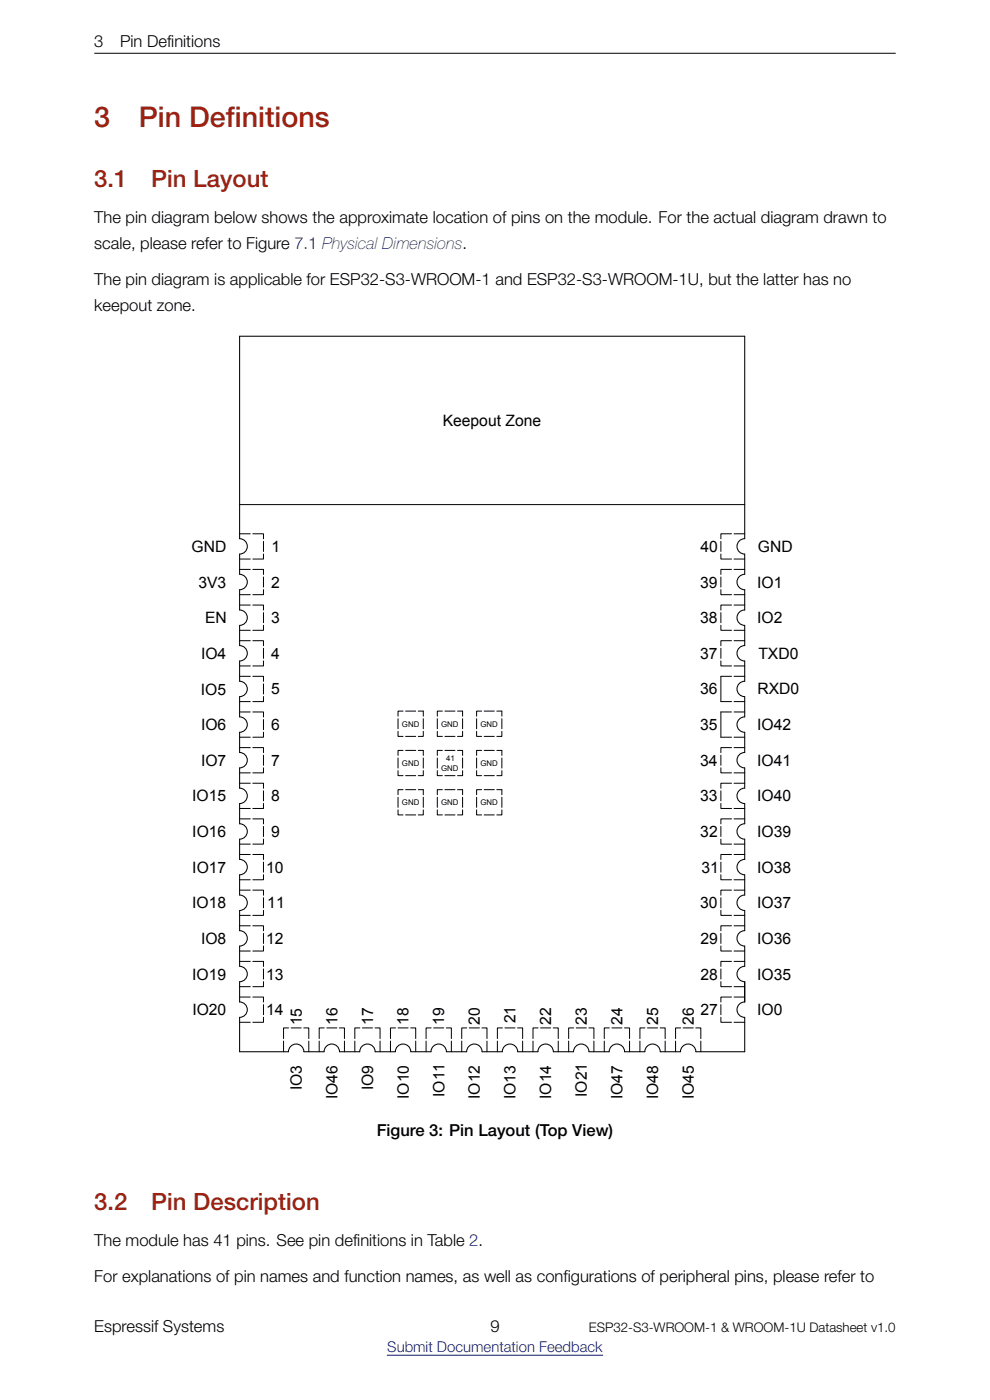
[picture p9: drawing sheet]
<svg xmlns="http://www.w3.org/2000/svg" width="210mm" height="297mm" viewBox="0 0 210 297" stroke-linecap="round" stroke-linejoin="round" font-family="sans-serif">
<path d="M20 11.3h170" fill="none" stroke="#000" stroke-width=".21"/>
<!-- layer: Outline -->
<path d="M50.8 174.8a1.64 1.64 0 0 1 1.7 1.6 1.64 1.64 0 0 1-1.7 1.6v4.3a1.64 1.64 0 0 1 1.7 1.7 1.64 1.64 0 0 1-1.7 1.6v4.3a1.64 1.64 0 0 1 1.7 1.6 1.64 1.64 0 0 1-1.7 1.7v4.2a1.64 1.64 0 0 1 1.7 1.7 1.64 1.64 0 0 1-1.7 1.6v4.3a1.64 1.64 0 0 1 1.7 1.6 1.64 1.64 0 0 1-1.7 1.7v4.3a1.63 1.63 0 0 1 1.7 1.6 1.63 1.63 0 0 1-1.7 1.6v7.3h10.4a1.63 1.63 0 0 1 1.6-1.6 1.63 1.63 0 0 1 1.7 1.6M50.8 174.8v-4.3a1.63 1.63 0 0 0 1.7-1.7 1.63 1.63 0 0 0-1.7-1.6v-4.3a1.64 1.64 0 0 0 1.7-1.6 1.64 1.64 0 0 0-1.7-1.7v-4.2a1.63 1.63 0 0 0 1.7-1.7 1.63 1.63 0 0 0-1.7-1.6v-4.3a1.64 1.64 0 0 0 1.7-1.6 1.64 1.64 0 0 0-1.7-1.7v-4.3a1.64 1.64 0 0 0 1.7-1.6 1.64 1.64 0 0 0-1.7-1.6v-4.3a1.64 1.64 0 0 0 1.7-1.7 1.64 1.64 0 0 0-1.7-1.6v-4.3a1.64 1.64 0 0 0 1.7-1.6 1.64 1.64 0 0 0-1.7-1.7v-4.2a1.64 1.64 0 0 0 1.7-1.7 1.64 1.64 0 0 0-1.7-1.6v-43h107.2v43a1.63 1.63 0 0 0-1.7 1.6 1.63 1.63 0 0 0 1.7 1.6v4.3a1.63 1.63 0 0 0-1.7 1.7 1.63 1.63 0 0 0 1.7 1.6v4.3a1.63 1.63 0 0 0-1.7 1.6 1.63 1.63 0 0 0 1.7 1.7v4.3a1.63 1.63 0 0 0-1.7 1.6 1.63 1.63 0 0 0 1.7 1.6v4.3a1.63 1.63 0 0 0-1.7 1.7 1.63 1.63 0 0 0 1.7 1.6v4.3a1.63 1.63 0 0 0-1.7 1.6 1.63 1.63 0 0 0 1.7 1.7v4.2a1.63 1.63 0 0 0-1.7 1.7 1.63 1.63 0 0 0 1.7 1.6v4.3a1.63 1.63 0 0 0-1.7 1.6 1.63 1.63 0 0 0 1.7 1.7v4.3M158 174.8a1.64 1.64 0 0 0-1.7 1.6 1.64 1.64 0 0 0 1.7 1.6v4.3a1.64 1.64 0 0 0-1.7 1.7 1.64 1.64 0 0 0 1.7 1.6v4.3a1.64 1.64 0 0 0-1.7 1.6 1.64 1.64 0 0 0 1.7 1.7v4.2a1.64 1.64 0 0 0-1.7 1.7 1.64 1.64 0 0 0 1.7 1.6v4.3a1.64 1.64 0 0 0-1.7 1.6 1.64 1.64 0 0 0 1.7 1.7v4.3a1.63 1.63 0 0 0-1.7 1.6 1.63 1.63 0 0 0 1.7 1.6v7.3h-10.4M132.5 223.1a1.63 1.63 0 0 0-1.6-1.6 1.63 1.63 0 0 0-1.7 1.6h-4.3a1.63 1.63 0 0 0-1.6-1.6 1.63 1.63 0 0 0-1.6 1.6h-4.3a1.63 1.63 0 0 0-1.7-1.6 1.63 1.63 0 0 0-1.6 1.6h-4.3a1.63 1.63 0 0 0-1.6-1.6 1.63 1.63 0 0 0-1.7 1.6h-4.2a1.63 1.63 0 0 0-1.7-1.6 1.63 1.63 0 0 0-1.6 1.6h-4.3a1.64 1.64 0 0 0-1.6-1.6 1.64 1.64 0 0 0-1.7 1.6h-4.3a1.64 1.64 0 0 0-1.6-1.6 1.64 1.64 0 0 0-1.6 1.6h-4.3a1.64 1.64 0 0 0-1.7-1.6 1.64 1.64 0 0 0-1.6 1.6h-4.3a1.64 1.64 0 0 0-1.6-1.6 1.64 1.64 0 0 0-1.7 1.6h-4.2M147.6 223.1a1.63 1.63 0 0 0-1.6-1.6 1.63 1.63 0 0 0-1.7 1.6h-4.2a1.63 1.63 0 0 0-1.7-1.6 1.63 1.63 0 0 0-1.6 1.6h-4.3" fill="none" stroke="#000" stroke-width=".22"/>
<path d="M50.8 107h107.2M152.9 143.5v5.3M152.9 151v5.4" fill="none" stroke="#000" stroke-width=".21"/>
<g fill="none" stroke="#000" stroke-width=".21">
<path d="M50.8 118.6h2.3M50.8 113.2h2.3M53.6 113.2h2.3v1.1M55.9 117.5v1.1h-2.3M55.9 114.8v2.2M152.9 117.5v1.1h2.3M152.9 114.8v2.2M155.2 113.2h-2.3v1.1M155.7 118.6h2.3M155.7 113.2h2.3M50.8 135.9h2.3M50.8 133.7h2.3"/>
<path d="M50.8 128.4h2.3M50.8 126.2h2.3M50.8 120.8h2.3M53.6 135.9h2.3v1.1M53.6 128.4h2.3v1M53.6 120.8h2.3v1.1M55.9 132.6v1.1h-2.3M55.9 125.1v1.1h-2.3M55.9 122.4v2.1M55.9 130v2.1M55.9 137.5v2.2M152.9 132.6v1.1h2.3"/>
<path d="M152.9 125.1v1.1h2.3M152.9 122.4v2.1M152.9 130v2.1M152.9 137.5v2.2M155.2 135.9h-2.3v1.1M155.2 128.4h-2.3v1M155.2 120.8h-2.3v1.1M155.7 135.9h2.3M155.7 133.7h2.3M155.7 128.4h2.3M155.7 126.2h2.3M155.7 120.8h2.3"/>
<path d="M50.8 158.6h2.3M50.8 156.4h2.3M50.8 151h2.3M50.8 148.8h2.3M50.8 143.5h2.3M50.8 141.3h2.3M53.6 158.6h2.3v1.1M53.6 151h2.3v1.1M53.6 143.5h2.3v1.1M55.9 155.3v1.1h-2.3M55.9 147.8v1h-2.3M55.9 140.2v1.1h-2.3"/>
<path d="M55.9 145.1v2.1M55.9 152.6v2.2M84.4 155.1v1.1h1.1M84.4 152.5v2.1M85.5 150.9h-1.1v1M85.5 159.2h-1.1v1.1M86 159.2h2.2M86 156.2h2.2M86 150.9h2.2M88.7 159.2h1.1v1.1M88.7 150.9h1.1v1M89.8 155.1v1.1h-1.1"/>
<path d="M89.8 152.5v2.1M92.8 155.1v1.1h1M92.8 152.5v2.1M93.8 159.2h-1v1.1M93.8 150.9h-1v1M94.4 159.2h2.1M94.4 156.2h2.1M94.4 150.9h2.1M97.1 150.9h1v1M97.1 159.2h1v1.1M98.1 155.1v1.1h-1M98.1 152.5v2.1"/>
<path d="M101.1 155.1v1.1h1.1M101.1 152.5v2.1M102.2 159.2h-1.1v1.1M102.2 150.9h-1.1v1M102.7 159.2h2.2M102.7 156.2h2.2M102.7 150.9h2.2M105.4 159.2h1.1v1.1M105.4 150.9h1.1v1M106.5 155.1v1.1h-1.1M106.5 152.5v2.1M152.9 140.2v1.1h2.3"/>
<path d="M152.9 156.4h2.3M152.9 151h2.3M152.9 148.8h2.3M152.9 143.5h2.3M155.2 158.6h-2.3v1.1M155.7 158.6h2.3M155.7 156.4h2.3M155.7 151h2.3M155.7 148.8h2.3M155.7 143.5h2.3M155.7 141.3h2.3M50.8 179.1h2.3"/>
<path d="M50.8 173.7h2.3M50.8 171.5h2.3M50.8 166.2h2.3M50.8 164h2.3M53.6 173.7h2.3v1.1M53.6 166.2h2.3v1M55.9 178v1.1h-2.3M55.9 170.4v1.1h-2.3M55.9 162.9v1.1h-2.3M55.9 160.2v2.2M55.9 167.8v2.1M55.9 175.3v2.2"/>
<path d="M84.4 163.5v1.1h1.1M84.4 171.8v1.1h1.1M84.4 160.8v2.1M84.4 169.1v2.2M85.5 167.5h-1.1v1.1M86 164.6h2.2M86 172.9h2.2M86 167.5h2.2M88.7 167.5h1.1v1.1M89.8 163.5v1.1h-1.1M89.8 171.8v1.1h-1.1M89.8 160.8v2.1"/>
<path d="M89.8 169.1v2.2M92.8 163.5v1.1h1M92.8 171.8v1.1h1M92.8 160.8v2.1M92.8 169.1v2.2M93.8 167.5h-1v1.1M94.4 164.6h2.1M94.4 172.9h2.1M94.4 167.5h2.1M97.1 167.5h1v1.1M98.1 163.5v1.1h-1M98.1 171.8v1.1h-1"/>
<path d="M98.1 160.8v2.1M98.1 169.1v2.2M101.1 163.5v1.1h1.1M101.1 171.8v1.1h1.1M101.1 160.8v2.1M101.1 169.1v2.2M102.2 167.5h-1.1v1.1M102.7 164.6h2.2M102.7 172.9h2.2M102.7 167.5h2.2M105.4 167.5h1.1v1.1M106.5 163.5v1.1h-1.1"/>
<path d="M106.5 171.8v1.1h-1.1M106.5 160.8v2.1M106.5 169.1v2.2M152.9 178v1.1h2.3M152.9 170.4v1.1h2.3M152.9 162.9v1.1h2.3M152.9 160.2v2.2M152.9 167.8v2.1M152.9 175.3v2.2M155.2 173.7h-2.3v1.1M155.2 166.2h-2.3v1M155.7 179.1h2.3"/>
<path d="M155.7 173.7h2.3M155.7 171.5h2.3M155.7 166.2h2.3M155.7 164h2.3M50.8 196.4h2.3M50.8 194.2h2.3M50.8 188.8h2.3M50.8 186.6h2.3M50.8 181.3h2.3M53.6 196.4h2.3v1.1M53.6 188.8h2.3v1.1M53.6 181.3h2.3v1"/>
<path d="M55.9 193.1v1.1h-2.3M55.9 185.6v1h-2.3M55.9 182.9v2.1M55.9 190.4v2.2M55.9 198v2.1M152.9 193.1v1.1h2.3M152.9 185.6v1h2.3M152.9 182.9v2.1M152.9 190.4v2.2M152.9 198v2.1M155.2 196.4h-2.3v1.1M155.2 188.8h-2.3v1.1"/>
<path d="M155.2 181.3h-2.3v1M155.7 196.4h2.3M155.7 194.2h2.3M155.7 188.8h2.3M155.7 186.6h2.3M155.7 181.3h2.3M50.8 216.9h2.3M50.8 211.5h2.3M50.8 209.3h2.3M50.8 204h2.3M50.8 201.8h2.3M53.6 211.5h2.3v1.1"/>
<path d="M53.6 204h2.3v1M55.9 215.8v1.1h-2.3M55.9 208.2v1.1h-2.3M55.9 200.7v1.1h-2.3M55.9 205.6v2.1M55.9 213.1v2.2M61.2 218.1h-1.1v2.2M61.8 218.1h2.1M64.4 218.1h1.1v2.2M68.8 218.1h-1.1v2.2M69.3 218.1h2.2M72 218.1h1.1v2.2"/>
<path d="M76.3 218.1h-1v2.2M76.9 218.1h2.1M79.6 218.1h1v2.2M83.9 218.1h-1.1v2.2M84.4 218.1h2.2M87.1 218.1h1.1v2.2M91.5 218.1h-1.1v2.2M92 218.1h2.1M94.7 218.1h1v2.2M99 218.1h-1.1v2.2M99.6 218.1h2.1M102.2 218.1h1.1v2.2"/>
<path d="M106.6 218.1h-1.1v2.2M107.1 218.1h2.2M109.8 218.1h1.1v2.2M114.1 218.1h-1v2.2M114.7 218.1h2.1M117.3 218.1h1.1v2.2M121.7 218.1h-1.1v2.2M122.2 218.1h2.2M124.9 218.1h1.1v2.2M129.3 218.1h-1.1v2.2M129.8 218.1h2.1M132.5 218.1h1v2.2"/>
<path d="M136.8 218.1h-1.1v2.2M137.3 218.1h2.2M140 218.1h1.1v2.2M144.4 218.1h-1.1v2.2M144.9 218.1h2.2M147.6 218.1h1.1v2.2M152.9 215.8v1.1h2.3M152.9 208.2v1.1h2.3M152.9 200.7v1.1h2.3M152.9 205.6v2.1M152.9 213.1v2.2M155.2 211.5h-2.3v1.1"/>
<path d="M155.2 204h-2.3v1M155.7 216.9h2.3M155.7 211.5h2.3M155.7 209.3h2.3M155.7 204h2.3M155.7 201.8h2.3M60.1 220.9v2.2M65.5 220.9v2.2M67.7 220.9v2.2M73.1 220.9v2.2M75.3 220.9v2.2M80.6 220.9v2.2"/>
<path d="M82.8 220.9v2.2M88.2 220.9v2.2M90.4 220.9v2.2M95.7 220.9v2.2M97.9 220.9v2.2M103.3 220.9v2.2M105.5 220.9v2.2M110.9 220.9v2.2M113.1 220.9v2.2M118.4 220.9v2.2M120.6 220.9v2.2M126 220.9v2.2"/>
<path d="M128.2 220.9v2.2M133.5 220.9v2.2M135.7 220.9v2.2M141.1 220.9v2.2M143.3 220.9v2.2M148.7 220.9v2.2"/>
</g>
<path d="M82.1 287.5h45.8" fill="none" stroke="#1020a0" stroke-width=".21"/>
<g font-size="6.1" fill="#a02010">
<text x="20" y="27">3</text>
<text x="29.4" y="27">Pin Definitions</text>
</g>
<g font-size="5.1" fill="#a02010">
<text x="20" y="39.6">3.1</text>
<text x="32.1" y="39.6">Pin Layout</text>
<text x="20" y="256.7">3.2</text>
<text x="32.1" y="256.7">Pin Description</text>
</g>
<g font-size="3.5">
<text x="20" y="9.9">3</text>
<text x="25.5" y="9.9">Pin Definitions</text>
<text x="20" y="47.4">The pin diagram below shows the approximate location of pins on the module. For the actual diagram drawn to</text>
<text x="20" y="52.9">scale, please refer to Figure 7.1 Physical Dimensions.</text>
<text x="20" y="60.5">The pin diagram is applicable for ESP32-S3-WROOM-1 and ESP32-S3-WROOM-1U, but the latter has no</text>
<text x="20" y="66">keepout zone.</text>
<text x="79.9" y="241">Figure 3: Pin Layout (Top View)</text>
<text x="20" y="264.4">The module has 41 pins. See pin definitions in Table 2.</text>
<text x="20" y="272">For explanations of pin names and function names, as well as configurations of peripheral pins, please refer to</text>
<text x="20" y="282.5">Espressif Systems</text>
<text x="104" y="282.5">9</text>
</g>
<g font-size="3.3">
<text x="93.9" y="90.3">Keepout Zone</text>
<text x="40.6" y="117.2">GND</text>
<text x="57.6" y="117.2">1</text>
<text x="148.6" y="117.1">40</text>
<text x="160.8" y="117.1">GND</text>
<text x="42.1" y="124.6">3V3</text>
<text x="57.5" y="124.7">2</text>
<text x="148.5" y="124.6">39</text>
<text x="160.6" y="124.7">IO1</text>
<text x="43.5" y="132.2">EN</text>
<text x="57.5" y="132.2">3</text>
<text x="148.5" y="132.2">38</text>
<text x="160.6" y="132.2">IO2</text>
<text x="42.7" y="139.8">IO4</text>
<text x="57.6" y="139.8">4</text>
<text x="148.5" y="139.8">37</text>
<text x="160.9" y="139.8">TXD0</text>
<text x="42.6" y="147.4">IO5</text>
<text x="57.5" y="147.3">5</text>
<text x="148.5" y="147.3">36</text>
<text x="160.7" y="147.3">RXD0</text>
<text x="42.6" y="154.9">IO6</text>
<text x="57.5" y="154.9">6</text>
<text x="148.5" y="154.9">35</text>
<text x="160.6" y="154.9">IO42</text>
<text x="42.6" y="162.5">IO7</text>
<text x="57.5" y="162.5">7</text>
<text x="148.5" y="162.5">34</text>
<text x="160.6" y="162.5">IO41</text>
<text x="40.8" y="170">IO15</text>
<text x="57.5" y="170">8</text>
<text x="148.5" y="170">33</text>
<text x="160.6" y="170">IO40</text>
<text x="40.8" y="177.6">IO16</text>
<text x="57.5" y="177.6">9</text>
<text x="148.5" y="177.6">32</text>
<text x="160.6" y="177.6">IO39</text>
<text x="40.8" y="185.1">IO17</text>
<text x="56.5" y="185.1">10</text>
<text x="148.8" y="185.1">31</text>
<text x="160.6" y="185.1">IO38</text>
<text x="40.8" y="192.7">IO18</text>
<text x="56.7" y="192.7">11</text>
<text x="148.5" y="192.7">30</text>
<text x="160.6" y="192.7">IO37</text>
<text x="42.6" y="200.3">IO8</text>
<text x="56.5" y="200.3">12</text>
<text x="148.6" y="200.3">29</text>
<text x="160.6" y="200.3">IO36</text>
<text x="40.8" y="207.8">IO19</text>
<text x="56.5" y="207.8">13</text>
<text x="148.6" y="207.8">28</text>
<text x="160.6" y="207.8">IO35</text>
<text x="40.8" y="215.4">IO20</text>
<text x="56.5" y="215.4">14</text>
<text x="148.6" y="215.4">27</text>
<text x="160.6" y="215.4">IO0</text>
<text x="64" y="217.5" transform="rotate(-90 64 217.5)">15</text>
<text x="71.6" y="217.5" transform="rotate(-90 71.6 217.5)">16</text>
<text x="79.1" y="217.5" transform="rotate(-90 79.1 217.5)">17</text>
<text x="86.7" y="217.5" transform="rotate(-90 86.7 217.5)">18</text>
<text x="94.2" y="217.5" transform="rotate(-90 94.2 217.5)">19</text>
<text x="101.8" y="217.4" transform="rotate(-90 101.8 217.4)">20</text>
<text x="109.4" y="217.1" transform="rotate(-90 109.4 217.1)">21</text>
<text x="116.9" y="217.3" transform="rotate(-90 116.9 217.3)">22</text>
<text x="124.5" y="217.4" transform="rotate(-90 124.5 217.4)">23</text>
<text x="132.1" y="217.4" transform="rotate(-90 132.1 217.4)">24</text>
<text x="139.6" y="217.4" transform="rotate(-90 139.6 217.4)">25</text>
<text x="147.2" y="217.4" transform="rotate(-90 147.2 217.4)">26</text>
<text x="64" y="231.3" transform="rotate(-90 64 231.3)">IO3</text>
<text x="71.6" y="233.2" transform="rotate(-90 71.6 233.2)">IO46</text>
<text x="79.1" y="231.3" transform="rotate(-90 79.1 231.3)">IO9</text>
<text x="86.7" y="233.2" transform="rotate(-90 86.7 233.2)">IO10</text>
<text x="94.3" y="232.7" transform="rotate(-90 94.3 232.7)">IO11</text>
<text x="101.8" y="233.1" transform="rotate(-90 101.8 233.1)">IO12</text>
<text x="109.4" y="233.2" transform="rotate(-90 109.4 233.2)">IO13</text>
<text x="116.9" y="233.2" transform="rotate(-90 116.9 233.2)">IO14</text>
<text x="124.5" y="232.7" transform="rotate(-90 124.5 232.7)">IO21</text>
<text x="132.1" y="233.2" transform="rotate(-90 132.1 233.2)">IO47</text>
<text x="139.6" y="233.2" transform="rotate(-90 139.6 233.2)">IO48</text>
<text x="147.2" y="233.2" transform="rotate(-90 147.2 233.2)">IO45</text>
</g>
<text font-size="3.2" fill="#1020a0" x="82.2" y="286.8">Submit Documentation Feedback</text>
<text font-size="2.8" x="124.9" y="282.5">ESP32-S3-WROOM-1 &amp; WROOM-1U Datasheet v1.0</text>
<g font-size="1.7">
<text x="85.3" y="154.1">GND</text>
<text x="93.6" y="154.1">GND</text>
<text x="101.9" y="154.1">GND</text>
<text x="94.7" y="161.5">41</text>
<text x="85.3" y="162.5">GND</text>
<text x="93.6" y="163.5">GND</text>
<text x="101.9" y="162.5">GND</text>
<text x="85.3" y="170.8">GND</text>
<text x="93.6" y="170.8">GND</text>
<text x="101.9" y="170.8">GND</text>
</g>
</svg>
